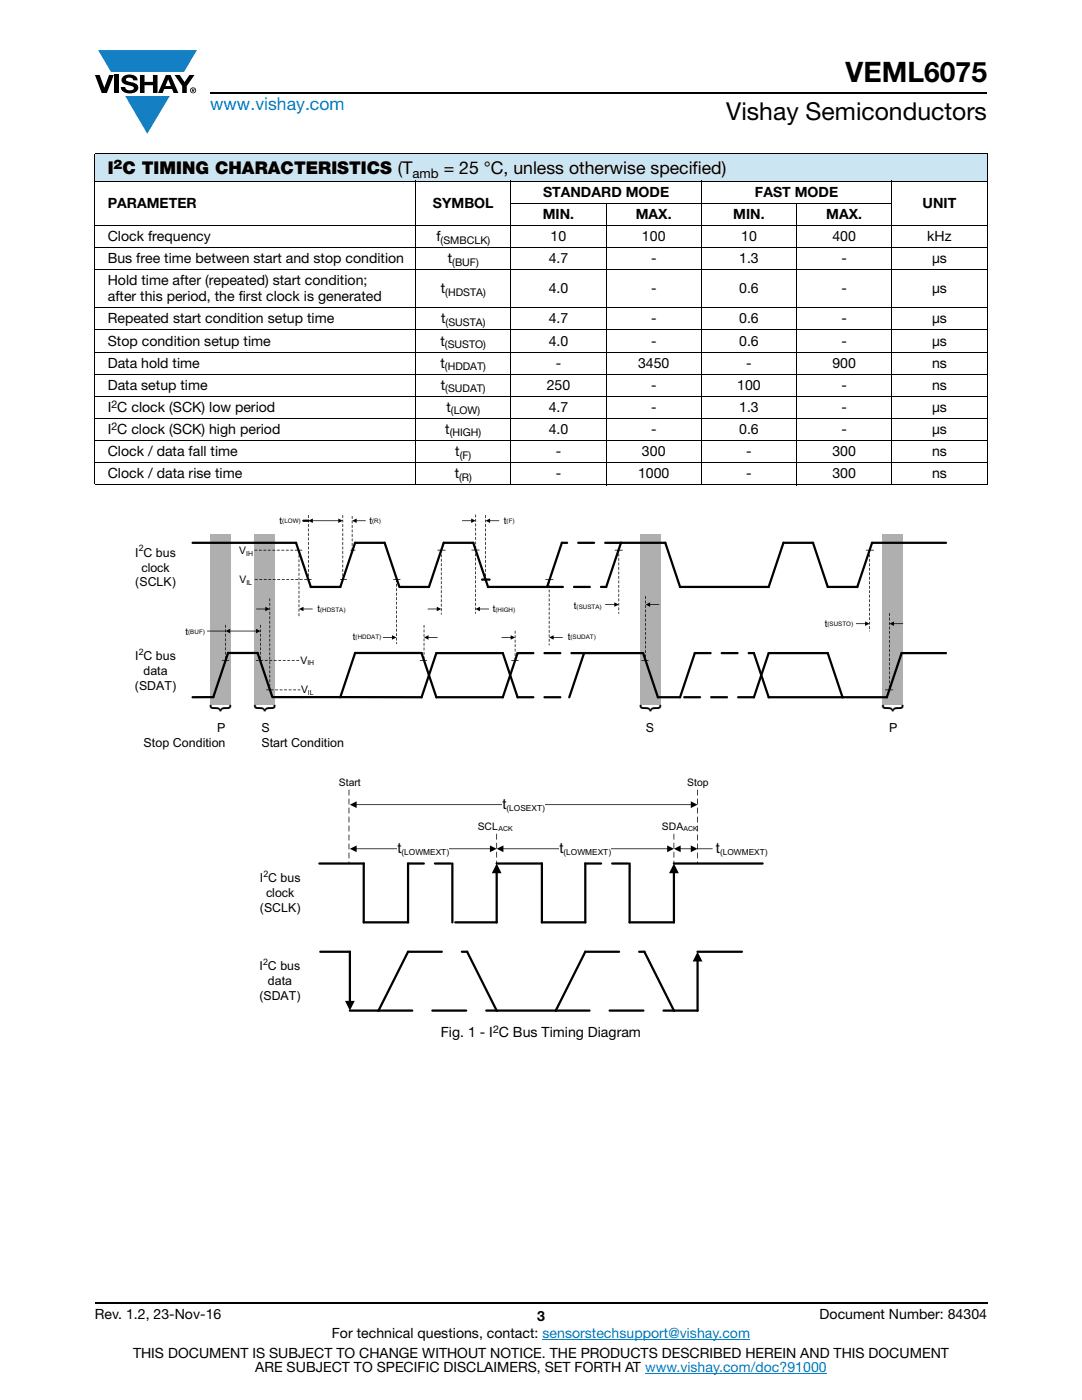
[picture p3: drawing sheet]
<svg xmlns="http://www.w3.org/2000/svg" width="216mm" height="279mm" viewBox="0 0 216 279" stroke-linecap="round" stroke-linejoin="round" font-family="sans-serif">
<g fill="#147fc3">
<path d="M19.6 10h19.7l-2.6 4.3h-1.1h-13.5z"/>
<path d="M25 19.2h8.9l-4.5 7.5z"/>
</g>
<g fill="#000">
<path d="M18.9 15h1l.9 2.5 1-2.5h.9l-1.4 3.6h-1zM22.9 15h.9v3.6h-.9zM24.6 15.3a2.1 2.1 0 0 1 2.8 .3l.1 .4h-.9a.79 .79 0 0 0-.7-.5 .79 .79 0 0 0-.8 .4l.3 .3 1 .2a1.08 1.08 0 0 1 1.2 1 1.08 1.08 0 0 1-1.1 1.2 1.73 1.73 0 0 1-2.4-1.2h.9a.96 .96 0 0 0 .8 .6 .96 .96 0 0 0 .9-.4 1.31 1.31 0 0 0-1.2-.6 1.03 1.03 0 0 1-1.1-.6 1.03 1.03 0 0 1 .2-1.1zM27.9 15h.9v1.3h1.7v-1.3h.9v3.6h-.9v-1.6h-1.7v1.6h-.9zM34.8 15h1.1l.9 1.4 1-1.4h1l-1.5 2.2v1.4h-.9v-1.4z"/>
<path d="M33.6 15.9l.5 1.3h-1.1zM33.1 15l-1.6 3.6h1l.3-.8h1.5l.3 .8h1l-1.6-3.6z"/>
<path d="M38.4 17.8h.2v.2h-.2zM38.3 17.7v.7h.1v-.3l.4 .3-.2-.3 .2-.2-.1-.2z"/>
<path d="M38.1 18a.46 .46 0 0 1 .9 0 .46 .46 0 0 1-.9 0zM37.9 18a.6 .6 0 0 0 1.2 0 .6 .6 0 0 0-1.2 0z"/>
</g>
<path d="M42 18.6h155M18.9 260h178.1" fill="none" stroke="#000" stroke-width=".36"/>
<path d="M108.2 267.3h41.5M128.7 274h36.3" fill="none" stroke="#007ec4" stroke-width=".2"/>
<path d="M18.9 30.7h178.1v5.5h-178.1z" fill="#cce5f3"/>
<g fill="none" stroke="#000" stroke-width=".2">
<path d="M18.9 30.7h178.1M18.9 36.2h178.1M18.9 30.8v65.8M83 36.1v60.7M102 36.1v60.7M140 36.1v60.7M177.9 36.1v60.7M197 30.8v65.8M18.9 45h178.1M18.9 49.4h178.1M18.9 53.8h178.1M101.9 40.6h76.1"/>
<path d="M120.9 40.5v56.3M159 40.5v56.3M18.9 61.4h178.1M18.9 65.8h178.1M18.9 70.3h178.1M18.9 74.7h178.1M18.9 79.1h178.1M18.9 83.5h178.1M18.9 87.9h178.1M18.9 92.3h178.1M18.9 96.7h178.1"/>
</g>
<path d="M26.9 102.7h162.1v99.2h-162.1z" fill="#fff"/>
<g fill="#aeafae">
<path d="M176.1 106.6h4.1v34h-4.1z"/>
<path d="M127.7 106.6h4.2v34h-4.2z"/>
<path d="M50.8 106.6h4.1v34h-4.1z"/>
<path d="M42 106.6h4.1v34h-4.1z"/>
</g>
<g fill="#000">
<path d="M38.3 108.2l20.8-.1 .2 .2-.2 .3h-20.7l-.1-.1zM58.9 108.2l.3-.1 .1 .2 2.9 8.8-.1 .2-.3-.1zM60.4 103.8l1.1-.1 .3 .2-.3 .3h-1l-.1-.1zM61.5 103.9l.9-.4v.9zM61.9 117l6-.1 .2 .2-.2 .3h-5.9l-.1-.1zM62.3 103.9h5.4l-5.4 .1zM67.5 103.5l.9 .4-.9 .5zM67.9 115.6l1.3 .1h-1.3zM70.8 108.1l.3 .1v.2l-3 8.8-.3 .1-.1-.2zM69.9 109.7l1 .1-.9 .1zM70.3 103.9l.9-.4v.9zM70.7 108.2l6-.1 .3 .2-.3 .3h-5.8l-.2-.1z"/>
<path d="M71 103.9h2l-1.9 .1zM76.6 108.2l.3-.1 .1 .2 2.9 8.6h5.7l.2 .1v.3h-6.2zM78.5 115.6l1.4 .1h-1.4zM88.4 108.1l.3 .1 .1 .2-3 8.8-.3 .1-.1-.2zM87.3 109.7l1.6 .1-1.5 .1zM88.4 108.2l6-.1 .3 .2-.3 .3h-5.9l-.1-.1zM92.2 103.9h2l-1.9 .1zM94 103.5l.9 .4-.9 .5zM94.1 109.7l1.6 .1h-1.6zM94.2 108.2l.3-.1 .1 .2 3 8.8-.1 .2-.3-.1zM96 115.5l1.7-.1 .2 .3-.2 .2h-1.5l-.2-.2zM96.9 103.9l.9-.4v.9z"/>
<path d="M97.2 117l12-.1 .2 .2-.2 .3h-11.8l-.2-.1zM97.6 103.9h2l-1.9 .1zM108.8 115.6l1.6 .1h-1.5zM112 108.1h.2l.1 .3-2.9 8.8-.3 .1-.1-.2zM123.8 108.1l.3 .1v.2l-2.9 8.8-.3 .1-.2-.2zM122.7 109.7l1.6 .1-1.6 .1zM123.8 108.2l9-.1 .2 .2-.2 .3h-8.9l-.1-.1zM132.6 108.2l.3-.1 .1 .2 2.9 8.8-.1 .2-.3-.1zM135.5 117l17.9-.1 .2 .2-.2 .3h-17.7l-.2-.3zM156.2 108.1l.3 .1v.2l-2.9 8.8-.3 .1-.1-.2zM156.2 108.2l6-.1 .2 .2-.2 .3h-5.9l-.1-.1zM162 108.2l.3-.1 .1 .2 3 8.8-.2 .2-.2-.1z"/>
<path d="M165 117l6.1-.1 .2 .2-.2 .3h-5.9l-.3-.3zM173.9 108.1l.3 .1v.2l-2.9 8.8-.3 .1-.1-.2zM172.8 109.7l1.6 .1-1.6 .1zM173.9 108.2l14.8-.1 .3 .2-.3 .3h-14.7l-.1-.1zM38.3 139l4.3-.1 .2 .2-.2 .2-4.2 .1-.1-.1zM41.3 125.9h3.8l-3.7 .1zM45.4 130.1l.3 .1v.2l-2.9 8.8-.3 .1-.2-.2zM44.3 131.7l1.4 .1-1.4 .1zM45 125.9l.9-.4v.9zM45.4 130.2l6-.1 .2 .2-.2 .2h-5.9h-.1zM45.8 125.9h5.5l-5.5 .1zM51.1 125.5l.9 .4-.9 .5z"/>
<path d="M51.1 121.5h2l-1.9 .1zM51.2 130.2l.3-.1 .1 .1 2.9 8.7h5.7l.3 .2-.1 .2h-6.2zM52.9 121.1l.9 .4-.9 .5zM59.7 121.5l.9-.4v.9zM60.1 139l7.8-.1 .2 .2-.2 .2h-7.7h-.1zM60.4 121.5h2l-2 .1zM67.8 139l16.3-.1 .2 .2-.2 .3-16.2-.1-.2-.2zM70.8 130.1l.3 .1v.2l-3 8.8-.3 .1-.1-.2zM70.7 130.2l13.4-.1 .2 .2-.2 .2h-13.2l-.3-.2zM76.4 127.2h2l-1.9 .1zM78.2 126.8l.9 .4-.9 .5zM83.8 131.8h1.4l-1.4 .1z"/>
<path d="M83.9 130.2l.3-.1 .1 .2 3 8.8-.2 .3-.2-.2zM87 130.1l.3 .1v.2l-3 8.8-.3 .2-.1-.3zM84.6 127.2l.9-.4v.9zM85.3 127.2h2l-1.9 .1zM85.3 121.5h2l-1.9 .1zM86.9 130.2l13.4-.1 .3 .2-.3 .3h-13.2l-.2-.1zM86.9 139l13.4-.1 .3 .2-.3 .3h-13.2l-.2-.1zM87.2 121.1l.8 .4-.8 .5zM94.9 121.5l.9-.4v.9zM95.6 121.5h2l-1.9 .1zM100.1 130.2l.3-.1 .1 .2 3 8.8-.2 .3-.2-.2zM100.1 127.2h2l-2 .1z"/>
<path d="M103.2 130.1l.3 .1v.2l-3 8.8-.2 .2-.2-.3zM101.9 126.8l.9 .4-.9 .5zM102 131.8h1.5l-1.4 .1zM109.6 127.2l.9-.4v.9zM110.3 127.2h2l-1.9 .1zM116.4 130.1l.3 .1 .1 .2-3 8.8-.3 .2-.1-.3zM116.4 130.2l11.9-.1 .3 .2-.3 .3h-11.8l-.1-.1zM120.8 120.6l2 .1h-2zM122.6 120.2l.9 .5-.9 .4zM128 131.8h1.4l-1.4 .1zM128.1 130.2l.3-.1 .1 .2 3 8.8-.2 .3-.2-.2zM128.8 120.7l.9-.5v.9z"/>
<path d="M129.6 120.6l2 .1h-2zM131.1 139l4.6-.1 .2 .2-.2 .3h-4.4l-.2-.1zM138.5 130.1l.3 .1 .1 .2-3 8.8-.3 .2-.1-.3zM153.3 130.1l.3 .1v.2l-3 8.8-.2 .2-.2-.3zM153.2 130.2l12-.1 .2 .2-.2 .3h-11.8l-.2-.3zM153.2 139l14.9-.1 .2 .2-.2 .3h-14.7l-.2-.3zM150.2 130.2l.3-.1 .1 .2 3 8.8-.1 .3-.3-.2zM165 130.2l.3-.1 .1 .2 2.9 8.8-.1 .3-.3-.2zM168 139l9-.1 .2 .2-.2 .3h-8.9l-.1-.1zM170.8 124.4l2 .1h-1.9zM172.6 124l.9 .5-.9 .4zM176.6 137.6l1.6 .1-1.5 .1z"/>
<path d="M179.8 130.1l.3 .1v.2l-2.9 8.8-.3 .2-.2-.3zM177.5 124.5l.9-.5v.9zM178.2 124.4l2 .1h-1.9zM179.7 130.2l9-.1 .3 .2-.3 .3h-8.8l-.2-.1zM137.8 159.9l1.4 .7-1.4 .7zM69.8 160.6l1.4-.7v1.4zM70.9 160.5l67.2 .1-67.1 .1zM90.1 172.2h.3l.1 .1v11.8l-.2 .2-.3-.2zM99.1 172.3l1 2h-2zM98.9 172.2l9.2-.1 .3 .2-.3 .3h-9l-.2-.1zM108 172.2l.1-.1 .3 .2v11.8l-.3 .2-.2-.2zM125.5 172.2h.3l.1 .1v11.8l-.3 .2-.2-.2z"/>
<path d="M134.5 172.3l.9 2h-1.9zM134.3 172.2l17.9-.1 .2 .2-.2 .3h-17.7l-.3-.3zM63.8 189.8l6-.1 .2 .2-.2 .3h-5.9l-.1-.1zM68.8 199.7h2l-1 2zM69.7 189.8h.3v.1v10.1l-.2 .2-.2-.2zM81.2 189.8l.3-.1 .1 .3-5.9 11.8-.3 .1-.1-.3zM81.3 172.2h.3v.1v11.8l-.2 .2-.2-.2zM90.7 183.9h8.4l.2 .2-.2 .2h-8.2l-.2-.1zM93.1 189.7l.3 .1 5.9 11.8-.1 .3-.3-.1-5.9-11.8zM98.9 173.9l.2-.1 .2 .2v10.1l-.2 .2-.2-.2zM108 183.9h8.8l.2 .2-.2 .2h-8.7l-.2-.2zM116.6 172.2h.3l.1 .1v11.8l-.2 .2-.2-.2z"/>
<path d="M125.5 183.9h9l.2 .2-.2 .2h-8.9l-.1-.1zM128.5 189.7l.3 .1 5.9 11.8-.1 .3-.3-.1-5.9-11.8zM134.3 173.9l.2-.1 .2 .2v10.1l-.2 .2-.3-.2zM139.2 189.9l1 2h-2zM139 189.8l9-.1 .3 .2-.3 .3h-8.8l-.2-.1zM69.7 201.5h5.8l.3 .2-.3 .2h-5.7l-.2-.2zM98.9 201.5h12l.2 .2-.2 .2h-11.8l-.2-.2zM116.6 189.8l.3-.1 .1 .3-5.9 11.8-.3 .1-.1-.3zM134.3 201.5h4.9l.2 .2-.2 .2h-4.7l-.3-.2zM139 191.5l.2-.1 .2 .2v10.1l-.2 .2-.2-.2z"/>
<path d="M53.8 119.4v.6l.1-.5zM53.8 120.3v.6l.1-.5zM53.8 121.2v.6l.1-.5zM53.8 122.1v.6l.1-.5zM53.8 123v.6l.1-.5zM53.8 123.9v.6l.1-.5zM53.8 124.8v.6l.1-.5zM53.8 125.7v.6l.1-.5zM53.8 126.6v.6l.1-.5zM53.8 127.5v.6l.1-.5zM53.8 128.4v.6l.1-.6zM53.8 129.3v.6l.1-.6zM53.8 130.2v.6l.1-.6zM53.8 131.1v.6l.1-.6zM53.8 132v.6l.1-.6zM53.8 132.9v.6l.1-.6zM53.8 133.8v.5l.1-.5zM53.8 134.7v.5l.1-.5zM53.8 135.6v.5l.1-.5zM53.8 136.5v.5l.1-.5zM53.8 137.4v.2l.1-.2z"/>
<path d="M59.6 109.9l.1 .5v-.5zM59.6 110.7l.1 .6v-.5zM59.6 111.6l.1 .6v-.5zM59.6 112.5l.1 .6v-.5zM59.6 113.4l.1 .6v-.5zM59.6 114.3l.1 .6v-.5zM59.6 115.2l.1 .6v-.5zM59.6 116.1l.1 .6v-.5zM59.6 117l.1 .6v-.5zM59.6 117.9l.1 .6v-.5zM59.6 118.8l.1 .6v-.5zM59.6 119.7l.1 .6v-.5zM59.6 120.6l.1 .6v-.5zM59.6 121.5l.1 .6v-.5zM59.6 122.4l.1 .6v-.5z"/>
<path d="M59.7 109.7l.1 .2 .5-.1zM58.8 109.7l.1 .2 .5-.1zM58 109.7v.2l.5-.1zM57.1 109.7v.2l.5-.1zM56.2 109.7v.2l.5-.1zM55.3 109.7v.2l.5-.1zM54.4 109.7v.2l.5-.1zM53.5 109.7v.2l.5-.1zM52.6 109.7v.2l.6-.1zM51.7 109.7v.2l.6-.1zM50.8 109.7v.2l.6-.1z"/>
<path d="M61.5 102.8v.6l.1-.5zM61.5 103.7v.6l.1-.5zM61.5 104.6v.6l.1-.5zM61.5 105.5v.6l.1-.6zM61.5 106.4v.6l.1-.6zM61.5 107.3v.6l.1-.6zM61.5 108.2v.6l.1-.6zM61.5 109.1v.6l.1-.6zM61.5 110v.6l.1-.6zM61.5 110.9v.6l.1-.6zM61.5 111.8v.5l.1-.5zM61.5 112.7v.5l.1-.5zM61.5 113.6v.5l.1-.5zM61.5 114.5v.5l.1-.5zM61.5 115.4v.3l.1-.3z"/>
<path d="M61.6 115.6l.1 .1h.5zM60.7 115.6l.1 .1h.5zM59.8 115.6l.1 .1h.5zM58.9 115.6l.1 .1h.5zM58 115.6l.1 .1h.5zM57.1 115.6l.1 .1h.5zM56.2 115.6l.1 .1h.5zM55.3 115.6l.1 .1h.5zM54.4 115.6l.1 .1h.5zM53.5 115.6l.1 .1h.5zM52.6 115.6l.1 .1h.5zM51.8 115.6v.1h.5zM50.9 115.6v.1h.5z"/>
<path d="M68.3 102.8l.1 .6 .1-.5zM68.3 103.7l.1 .6 .1-.5zM68.3 104.6l.1 .6 .1-.5zM68.3 105.5l.1 .6 .1-.6zM68.3 106.4l.1 .6 .1-.6zM68.3 107.3l.1 .6 .1-.6zM68.3 108.2l.1 .6 .1-.6zM68.3 109.1l.1 .6 .1-.6zM68.3 110l.1 .6 .1-.6zM68.3 110.9l.1 .6 .1-.6zM68.3 111.8l.1 .5 .1-.5zM68.3 112.7l.1 .5 .1-.5zM68.3 113.6l.1 .5 .1-.5zM68.3 114.5l.1 .5 .1-.5zM68.3 115.4l.1 .3 .1-.3z"/>
<path d="M70.2 103l.1 .6v-.6zM70.2 103.9l.1 .6v-.6zM70.2 104.8l.1 .6v-.6zM70.2 105.7l.1 .6v-.6zM70.2 106.6l.1 .6v-.6zM70.2 107.5l.1 .6v-.6zM70.2 108.4l.1 .5v-.5zM70.2 109.3l.1 .5v-.5z"/>
<path d="M79.1 115.6v.6l.1-.5zM79.1 116.5v.6l.1-.5zM79.1 117.4v.6l.1-.5zM79.1 118.3v.6l.1-.5zM79.1 119.2v.6l.1-.5zM79.1 120.1v.6l.1-.5zM79.1 121v.6l.1-.6zM79.1 121.9v.6l.1-.6zM79.1 122.8v.6l.1-.6zM79.1 123.7v.6l.1-.6zM79.1 124.6v.6l.1-.6zM79.1 125.5v.6l.1-.6zM79.1 126.4v.5l.1-.5zM79.1 127.3v.5l.1-.5zM79.1 128.2v.3l.1-.3z"/>
<path d="M88 109.7l.1 .6v-.5zM88 110.6l.1 .6v-.5zM88 111.5l.1 .6v-.5zM88 112.4l.1 .6v-.5zM88 113.3l.1 .6v-.5zM88 114.2l.1 .6v-.5zM88 115.1l.1 .6v-.5zM88 116l.1 .6v-.5zM88 116.9l.1 .6v-.5zM88 117.8l.1 .6v-.5zM88 118.7l.1 .6v-.5zM88 119.6l.1 .6v-.5zM88 120.5l.1 .6v-.5zM88 121.4l.1 .6v-.6zM88 122.3l.1 .4v-.4z"/>
<path d="M94.8 109.6l.1 .5v-.5zM94.8 110.5l.1 .5v-.5zM94.8 111.4l.1 .5v-.5zM94.8 112.2l.1 .6v-.5zM94.8 113.1l.1 .6v-.5zM94.8 114l.1 .6v-.5zM94.8 114.9l.1 .6v-.5zM94.8 115.8l.1 .6v-.5zM94.8 116.7l.1 .6v-.5zM94.8 117.6l.1 .6v-.5zM94.8 118.5l.1 .6v-.5zM94.8 119.4l.1 .6v-.5zM94.8 120.3l.1 .6v-.5zM94.8 121.2l.1 .6v-.5zM94.8 122.1l.1 .4v-.3z"/>
<path d="M94.9 102.7v.6l.1-.5zM94.9 103.6v.6l.1-.6zM94.9 104.5v.6l.1-.6zM94.9 105.4v.6l.1-.6zM94.9 106.3v.6l.1-.6zM94.9 107.2v.6l.1-.6zM94.9 108.1v.6l.1-.6zM94.9 109v.5l.1-.5z"/>
<path d="M96.8 102.8l.1 .6 .1-.5zM96.8 103.7l.1 .6 .1-.5zM96.8 104.6l.1 .6 .1-.5zM96.8 105.5l.1 .6 .1-.6zM96.8 106.4l.1 .6 .1-.6zM96.8 107.3l.1 .6 .1-.6zM96.8 108.2l.1 .6 .1-.6zM96.8 109.1l.1 .6 .1-.6zM96.8 110l.1 .6 .1-.6zM96.8 110.9l.1 .6 .1-.6zM96.8 111.8l.1 .5 .1-.5zM96.8 112.7l.1 .5 .1-.5zM96.8 113.6l.1 .5 .1-.5zM96.8 114.5l.1 .5 .1-.5zM96.8 115.4l.1 .3 .1-.3z"/>
<path d="M109 117l-.1 .1 .3 .3h3.1l.2-.3-.2-.2zM114.4 117l-.1 .1 .2 .3h3.2l.2-.3-.2-.2zM119.8 117v.3l.1 .1h1.1l.2-.3-.2-.2z"/>
<path d="M109.5 115.9l.1 .5 .1-.5zM109.5 116.8l.1 .5 .1-.5zM109.5 117.7l.1 .5 .1-.5zM109.5 118.6l.1 .5 .1-.5zM109.5 119.5l.1 .5 .1-.5zM109.5 120.4l.1 .5 .1-.5zM109.5 121.2l.1 .6 .1-.5zM109.5 122.1l.1 .6 .1-.5zM109.5 123l.1 .6 .1-.5zM109.5 123.9l.1 .6 .1-.5zM109.5 124.8l.1 .6 .1-.5zM109.5 125.7l.1 .6 .1-.5zM109.5 126.6l.1 .6 .1-.5zM109.5 127.5l.1 .6 .1-.5zM109.5 128.4l.1 .4 .1-.3z"/>
<path d="M123.4 109.6l.1 .6v-.6zM123.4 110.5l.1 .5v-.5zM123.4 111.4l.1 .5v-.5zM123.4 112.3l.1 .5v-.5zM123.4 113.2l.1 .5v-.5zM123.4 114.1l.1 .5v-.5zM123.4 115l.1 .5v-.5zM123.4 115.9l.1 .5v-.5zM123.4 116.7l.1 .6v-.5zM123.4 117.6l.1 .6v-.5zM123.4 118.5l.1 .6v-.5zM123.4 119.4l.1 .6v-.5zM123.4 120.3l.1 .6v-.5zM123.4 121.2l.1 .6v-.5zM123.4 122.1l.1 .4v-.3z"/>
<path d="M120.6 108.2v.3l.2 .1h3.1l.2-.3-.2-.2zM115.2 108.2v.1l.2 .3h3.1l.3-.3-.3-.2zM112 108.2l-.1 .1 .2 .3h1.1l.2-.3-.2-.2z"/>
<path d="M128.8 119v.5l.1-.5zM128.8 119.9v.5l.1-.5zM128.8 120.8v.5l.1-.5zM128.8 121.7v.5l.1-.5zM128.8 122.6v.5l.1-.5zM128.8 123.5v.5l.1-.5zM128.8 124.3v.6l.1-.5zM128.8 125.2v.6l.1-.5zM128.8 126.1v.6l.1-.5zM128.8 127v.6l.1-.5zM128.8 127.9v.6l.1-.5zM128.8 128.8v.6l.1-.5zM128.8 129.7v.6l.1-.5zM128.8 130.6v.6l.1-.5zM128.8 131.5v.4l.1-.3z"/>
<path d="M173.5 109.7v.6l.1-.5zM173.5 110.6v.6l.1-.5zM173.5 111.5v.6l.1-.5zM173.5 112.4v.6l.1-.5zM173.5 113.3v.6l.1-.5zM173.5 114.2v.6l.1-.5zM173.5 115.1v.6l.1-.5zM173.5 116v.6l.1-.5zM173.5 116.9v.6l.1-.5zM173.5 117.8v.6l.1-.5zM173.5 118.7v.6l.1-.5zM173.5 119.6v.6l.1-.5zM173.5 120.5v.6l.1-.5zM173.5 121.4v.6l.1-.6zM173.5 122.3v.6l.1-.6zM173.5 123.2v.6l.1-.6zM173.5 124.1v.6l.1-.6zM173.5 125v.6l.1-.6zM173.4 125.9a.1 .1 0 0 0 .2 0 .1 .1 0 0 0-.2 0z"/>
<path d="M45 124.7v.6l.1-.5zM45 125.6v.6l.1-.5zM45 126.5v.6l.1-.5zM45 127.4v.6l.1-.5zM45 128.3v.6l.1-.5zM45 129.2v.6l.1-.6zM45 130.1v.6l.1-.6zM45 131v.6l.1-.6z"/>
<path d="M51.1 131.7v.2l.5-.1zM52 131.7v.2l.5-.1zM52.9 131.7v.2l.5-.1zM53.7 131.7l.1 .2 .5-.1zM54.6 131.7l.1 .2 .5-.1zM55.5 131.7l.1 .2 .5-.1zM56.4 131.7l.1 .2 .5-.1zM57.3 131.7l.1 .2 .5-.1zM58.2 131.7l.1 .2 .5-.1zM59.1 131.7l.1 .2 .5-.1z"/>
<path d="M51.9 124.7l.1 .6 .1-.5zM51.9 125.6l.1 .6 .1-.5zM51.9 126.5l.1 .6 .1-.5zM51.9 127.4l.1 .6 .1-.5zM51.9 128.3l.1 .6 .1-.5zM51.9 129.2l.1 .6 .1-.6zM51.9 130.1l.1 .6 .1-.6zM51.9 131l.1 .6 .1-.6z"/>
<path d="M53.1 137.6l.1 .2 .5-.1zM54 137.6l.1 .2 .5-.1zM54.9 137.6l.1 .2 .5-.1zM55.8 137.6l.1 .2 .5-.1zM56.7 137.6l.1 .2 .5-.1zM57.6 137.6l.1 .2 .5-.1zM58.5 137.6l.1 .2 .5-.1zM59.4 137.6v.2l.6-.1z"/>
<path d="M84.6 124.7v.6l.1-.5zM84.6 125.6v.6l.1-.5zM84.6 126.5v.6l.1-.5zM84.6 127.4v.6l.1-.5zM84.6 128.3v.6l.1-.5zM84.6 129.2v.6l.1-.5zM84.6 130.1v.6l.1-.5zM84.6 131v.6l.1-.5z"/>
<path d="M102.7 125.9l.1 .6 .1-.6zM102.7 126.8l.1 .6 .1-.6zM102.7 127.7l.1 .6 .1-.6zM102.7 128.6l.1 .6 .1-.6zM102.7 129.5l.1 .6 .1-.6zM102.7 130.4l.1 .5 .1-.5zM102.7 131.3l.1 .5 .1-.5z"/>
<path d="M103.1 139v.3l.2 .1h3.1l.2-.3-.2-.2zM108.5 139l-.1 .1 .3 .3h3.1l.2-.3-.2-.2z"/>
<path d="M103.1 130.2v.3l.2 .1h3.1l.2-.3-.2-.2zM108.5 130.2l-.1 .1 .3 .3h3.1l.2-.3-.2-.2zM113.9 130.2l-.1 .1 .2 .3h2.5l.3-.3-.3-.2z"/>
<path d="M138.5 130.2v.3l.1 .1h3.2l.2-.3-.2-.2zM143.9 130.2l-.1 .1 .2 .3h3.2l.2-.3-.2-.2zM149.2 130.2v.1l.2 .3h1l.3-.3-.3-.2z"/>
<path d="M147.1 139v.3l.2 .1h3.1l.3-.3-.3-.2zM141.8 139l-.1 .1 .2 .3h3.2l.2-.3-.2-.2zM136.4 139v.3l.1 .1h3.2l.2-.3-.2-.2z"/>
<path d="M177.4 122.4l.1 .5 .1-.5zM177.4 123.3l.1 .5 .1-.5zM177.4 124.2l.1 .5 .1-.5zM177.4 125.1l.1 .5 .1-.5zM177.4 126l.1 .5 .1-.5zM177.4 126.8l.1 .6 .1-.5zM177.4 127.7l.1 .6 .1-.5zM177.4 128.6l.1 .6 .1-.5zM177.4 129.5l.1 .6 .1-.5zM177.4 130.4l.1 .6 .1-.5zM177.4 131.3l.1 .6 .1-.5zM177.4 132.2l.1 .6 .1-.5zM177.4 133.1l.1 .6 .1-.5zM177.4 134l.1 .6 .1-.5zM177.4 134.9l.1 .6 .1-.5zM177.4 135.8l.1 .6 .1-.5zM177.4 136.7l.1 .6 .1-.5zM177.4 137.7a.1 .1 0 0 0 .2 0 .1 .1 0 0 0-.2 0z"/>
<path d="M69.6 157.6v1.2l.1-1.1zM69.6 159.4v1.2l.1-1.2zM69.6 161.2v1.2l.1-1.2zM69.6 163v1.2l.1-1.2zM69.6 164.8v1.1l.1-1.1zM69.6 166.6v1.1l.1-1.1zM69.6 168.4v1.1l.1-1.1zM69.6 170.2v1.1l.1-1.1zM69.6 171.9v.5l.1-.4z"/>
<path d="M139.1 157.6l.1 1.2 .1-1.1zM139.1 159.4l.1 1.2 .1-1.2zM139.1 161.2l.1 1.2 .1-1.2zM139.1 163l.1 1.2 .1-1.2zM139.1 164.8l.1 1.1 .1-1.1zM139.1 166.6l.1 1.1 .1-1.1zM139.1 168.4l.1 1.1 .1-1.1zM139.1 170.2l.1 1.1 .1-1.1zM139.1 171.9l.1 .5 .1-.4z"/>
<path d="M81.3 172.2l-.1 .1 .2 .3h3.2l.2-.3-.2-.2zM86.6 172.2v.1l.2 .3h3.1l.3-.3-.3-.2z"/>
<path d="M116.6 172.2v.3l.2 .1h3.1l.3-.3-.3-.2zM122 172.2l-.1 .1 .3 .3h3.1l.2-.3-.2-.2z"/>
<path d="M81.3 189.8v.3l.1 .1h6.7l.3-.3-.3-.2zM92 189.8v.1l.2 .3h1l.2-.3-.2-.2z"/>
<path d="M116.6 189.8v.3l.2 .1h6.7l.2-.3-.2-.2zM127.4 189.8l-.1 .1 .2 .3h1.1l.2-.3-.2-.2z"/>
<path d="M75.4 201.5v.3l.1 .1h6.7l.3-.2-.3-.2zM86.1 201.5v.3l.2 .1h6.7l.2-.2-.2-.2zM96.9 201.5l-.1 .2 .2 .2h2.1l.2-.2-.2-.2z"/>
<path d="M110.7 201.5v.3l.2 .1h6.7l.2-.2-.2-.2zM121.5 201.5l-.1 .2 .3 .2h6.7l.2-.2-.2-.2zM132.3 201.5v.3l.1 .1h2.1l.2-.2-.2-.2z"/>
</g>
<path d="M100.2 158.9h8.5v3.5h-8.5z" fill="#fff"/>
<g fill="#000">
<path d="M99.1 169.4l1.4-.7v1.4zM100.2 169.3l33.2 .1-33.1 .1zM133.1 168.7l1.4 .7-1.4 .7zM134.5 169.4l1.3-.7v1.4zM135.6 169.3l2.5 .1-2.4 .1zM137.8 168.7l1.4 .7-1.4 .7z"/>
<path d="M99.1 166.4v1.2l.1-1.1zM99.1 168.2v1.2l.1-1.1zM99.1 170v1.2l.1-1.2zM99.1 171.8v.6l.1-.6z"/>
<path d="M134.4 166.4l.1 1.2v-1.1zM134.4 168.2l.1 1.2v-1.1zM134.4 170l.1 1.2v-1.2zM134.4 171.8l.1 .6v-.6z"/>
</g>
<path d="M111.5 167.7h10.4v3.5h-10.4z" fill="#fff"/>
<path d="M69.8 169.4l1.4-.7v1.4zM70.9 169.3l27.1 .1-27 .1zM97.8 168.7l1.3 .7-1.3 .7z" fill="#000"/>
<path d="M79.2 167.7h10.3v3.5h-10.3z" fill="#fff"/>
<path d="M63.6 172.2l9-.1 .2 .2-.2 .3h-8.9l-.2-.3zM72.4 172.2l.2-.1 .2 .2v11.8l-.2 .2-.2-.2zM139.1 169.3l3.1 .1-3 .1zM72.4 183.9l9-.1 .2 .3-.2 .2h-8.8l-.2-.2z" fill="#000"/>
<text font-size="5.6" x="168.7" y="16.4">VEML6075</text>
<text font-size="4.9" x="144.9" y="24">Vishay Semiconductors</text>
<g font-size="4.6">
<text x="45.2" y="142.2" transform="rotate(-90 45.2 142.2)">{</text>
<text x="54.1" y="142.2" transform="rotate(-90 54.1 142.2)">{</text>
<text x="131" y="142" transform="rotate(-90 131 142)">{</text>
<text x="179.3" y="142" transform="rotate(-90 179.3 142)">{</text>
</g>
<text font-size="3.5" fill="#007ec4" x="42" y="21.9">www.vishay.com</text>
<g font-size="3.5">
<text x="21.5" y="34.8">I C TIMING CHARACTERISTICS (T</text>
<text x="88.5" y="34.8">= 25 °C, unless otherwise specified)</text>
</g>
<g font-size="2.9">
<text x="100.3" y="161.5">t</text>
<text x="79.3" y="170.3">t</text>
<text x="111.6" y="170.3">t</text>
<text x="142.9" y="170.3">t</text>
</g>
<g font-size="2.8">
<text x="21.5" y="41.5">PARAMETER</text>
<text x="86.4" y="41.5">SYMBOL</text>
<text x="108.4" y="39.3">STANDARD MODE</text>
<text x="150.6" y="39.3">FAST MODE</text>
<text x="184.1" y="41.5">UNIT</text>
<text x="108.3" y="43.7">MIN.</text>
<text x="126.9" y="43.7">MAX.</text>
<text x="146.3" y="43.7">MIN.</text>
<text x="164.9" y="43.7">MAX.</text>
<text x="21.5" y="52.6">Bus free time between start and stop condition</text>
<text x="21.5" y="48.1">Clock frequency</text>
<text x="87.1" y="48.1">f</text>
<text x="89.4" y="52.6">t</text>
<text x="109.5" y="52.6">4.7</text>
<text x="109.9" y="48.1">10</text>
<text x="128.1" y="48.1">100</text>
<text x="129.9" y="52.6">-</text>
<text x="147.5" y="52.6">1.3</text>
<text x="147.9" y="48.1">10</text>
<text x="166.1" y="48.1">400</text>
<text x="167.9" y="52.6">-</text>
<text x="185" y="48.1">kHz</text>
<text x="186" y="52.6">μs</text>
<text x="21.5" y="57">Hold time after (repeated) start condition;</text>
<text x="88" y="58.5">t</text>
<text x="109.5" y="58.5">4.0</text>
<text x="129.9" y="58.5">-</text>
<text x="147.5" y="58.5">0.6</text>
<text x="167.9" y="58.5">-</text>
<text x="186" y="58.5">μs</text>
<text x="21.5" y="60.1">after this period, the first clock is generated</text>
<text x="21.5" y="64.5">Repeated start condition setup time</text>
<text x="88" y="64.5">t</text>
<text x="109.5" y="64.5">4.7</text>
<text x="129.9" y="64.5">-</text>
<text x="147.5" y="64.5">0.6</text>
<text x="167.9" y="64.5">-</text>
<text x="186" y="64.5">μs</text>
<text x="21.5" y="69">Stop condition setup time</text>
<text x="87.9" y="69">t</text>
<text x="109.5" y="69">4.0</text>
<text x="129.9" y="69">-</text>
<text x="147.5" y="69">0.6</text>
<text x="167.9" y="69">-</text>
<text x="186" y="69">μs</text>
<text x="21.5" y="73.4">Data hold time</text>
<text x="21.5" y="77.8">Data setup time</text>
<text x="87.9" y="73.4">t</text>
<text x="88" y="77.8">t</text>
<text x="109.1" y="77.8">250</text>
<text x="110.9" y="73.4">-</text>
<text x="127.3" y="73.4">3450</text>
<text x="129.9" y="77.8">-</text>
<text x="147.1" y="77.8">100</text>
<text x="148.9" y="73.4">-</text>
<text x="166.1" y="73.4">900</text>
<text x="167.9" y="77.8">-</text>
<text x="186" y="77.8">ns</text>
<text x="186" y="73.4">ns</text>
<text x="21.5" y="82.2">I C clock (SCK) low period</text>
<text x="89.1" y="82.2">t</text>
<text x="109.5" y="82.2">4.7</text>
<text x="129.9" y="82.2">-</text>
<text x="147.5" y="82.2">1.3</text>
<text x="167.9" y="82.2">-</text>
<text x="186" y="82.2">μs</text>
<text x="21.5" y="86.6">I C clock (SCK) high period</text>
<text x="88.8" y="86.6">t</text>
<text x="109.5" y="86.6">4.0</text>
<text x="129.9" y="86.6">-</text>
<text x="147.5" y="86.6">0.6</text>
<text x="167.9" y="86.6">-</text>
<text x="186" y="86.6">μs</text>
<text x="21.5" y="91">Clock / data fall time</text>
<text x="21.5" y="95.4">Clock / data rise time</text>
<text x="90.7" y="95.4">t</text>
<text x="90.8" y="91">t</text>
<text x="110.9" y="91">-</text>
<text x="110.9" y="95.4">-</text>
<text x="127.3" y="95.4">1000</text>
<text x="128.1" y="91">300</text>
<text x="148.9" y="91">-</text>
<text x="148.9" y="95.4">-</text>
<text x="166.1" y="91">300</text>
<text x="166.1" y="95.4">300</text>
<text x="186" y="91">ns</text>
<text x="186" y="95.4">ns</text>
<text x="88" y="206.9">Fig. 1 - I C Bus Timing Diagram</text>
<text x="18.9" y="263.3">Rev. 1.2, 23-Nov-16</text>
<text x="107.2" y="263.6">3</text>
<text x="163.6" y="263.3">Document Number: 84304</text>
<text x="66.2" y="267.1">For technical questions, contact: sensorstechsupport@vishay.com</text>
<text x="26.5" y="271">THIS DOCUMENT IS SUBJECT TO CHANGE WITHOUT NOTICE. THE PRODUCTS DESCRIBED HEREIN AND THIS DOCUMENT</text>
<text x="50.9" y="273.8">ARE SUBJECT TO SPECIFIC DISCLAIMERS, SET FORTH AT www.vishay.com/doc?91000</text>
</g>
<g font-size="2.6">
<text x="22.7" y="33.8">2</text>
<text x="82.3" y="35.5">amb</text>
</g>
<g font-size="2.5">
<text x="27" y="111.1">I C bus</text>
<text x="27" y="117">(SCLK)</text>
<text x="28.2" y="114.1">clock</text>
<text x="27" y="131.7">I C bus</text>
<text x="26.9" y="137.6">(SDAT)</text>
<text x="28.6" y="134.7">data</text>
<text x="28.7" y="149">Stop Condition</text>
<text x="43.4" y="146">P</text>
<text x="52.1" y="146">S</text>
<text x="52.1" y="149">Start Condition</text>
<text x="128.9" y="146.1">S</text>
<text x="177.4" y="146.1">P</text>
<text x="51.9" y="176">I C bus</text>
<text x="53.1" y="179">clock</text>
<text x="51.9" y="181.9">(SCLK)</text>
<text x="51.8" y="193.6">I C bus</text>
<text x="53.5" y="196.6">data</text>
<text x="51.8" y="199.5">(SDAT)</text>
</g>
<g font-size="2.1">
<text x="87.9" y="48.6">(SMBCLK)</text>
<text x="90.3" y="53.1">(BUF)</text>
<text x="88.9" y="59.1">(HDSTA)</text>
<text x="88.9" y="65">(SUSTA)</text>
<text x="88.8" y="69.5">(SUSTO)</text>
<text x="88.8" y="73.9">(HDDAT)</text>
<text x="22.2" y="81.3">2</text>
<text x="88.9" y="78.3">(SUDAT)</text>
<text x="90" y="82.7">(LOW)</text>
<text x="22.2" y="85.7">2</text>
<text x="89.7" y="87.1">(HIGH)</text>
<text x="91.6" y="95.9">(R)</text>
<text x="91.7" y="91.5">(F)</text>
<text x="47.8" y="110.6">V</text>
<text x="47.8" y="116.4">V</text>
<text x="59.9" y="132.4">V</text>
<text x="60.1" y="138.4">V</text>
<text x="67.6" y="156.8">Start</text>
<text x="137.1" y="156.8">Stop</text>
<text x="95.3" y="165.6">SCL</text>
<text x="132.1" y="165.6">SDA</text>
<text x="98.4" y="206.1">2</text>
</g>
<g font-size="1.9">
<text x="55.8" y="104.6">t</text>
<text x="73.7" y="104.6">t</text>
<text x="100.5" y="104.6">t</text>
<text x="63.3" y="122.2">t</text>
<text x="98.3" y="122.2">t</text>
<text x="114.5" y="121.6">t</text>
<text x="164.6" y="125.2">t</text>
<text x="37" y="126.6">t</text>
<text x="70.4" y="127.7">t</text>
<text x="113.3" y="127.7">t</text>
</g>
<g font-size="1.8">
<text x="27.7" y="110">2</text>
<text x="27.7" y="130.6">2</text>
<text x="52.5" y="174.9">2</text>
<text x="52.5" y="192.6">2</text>
</g>
<g font-size="1.7">
<text x="101.1" y="161.8">(LOSEXT)</text>
<text x="80.1" y="170.6">(LOWMEXT)</text>
<text x="112.4" y="170.6">(LOWMEXT)</text>
<text x="143.7" y="170.6">(LOWMEXT)</text>
</g>
<g font-size="1.4">
<text x="49.1" y="110.9">IH</text>
<text x="49.2" y="116.7">IL</text>
<text x="61.3" y="132.7">IH</text>
<text x="61.5" y="138.7">IL</text>
<text x="99.5" y="165.9">ACK</text>
<text x="136.4" y="165.9">ACK</text>
</g>
<g font-size="1.2">
<text x="56.3" y="104.5">(LOW)</text>
<text x="74.2" y="104.5">(R)</text>
<text x="101.1" y="104.5">(F)</text>
<text x="63.9" y="122.1">(HDSTA)</text>
<text x="98.9" y="122.1">(HIGH)</text>
<text x="115.1" y="121.5">(SUSTA)</text>
<text x="165.1" y="125">(SUSTO)</text>
<text x="37.6" y="126.5">(BUF)</text>
<text x="71" y="127.6">(HDDAT)</text>
<text x="113.8" y="127.6">(SUDAT)</text>
</g>
</svg>
